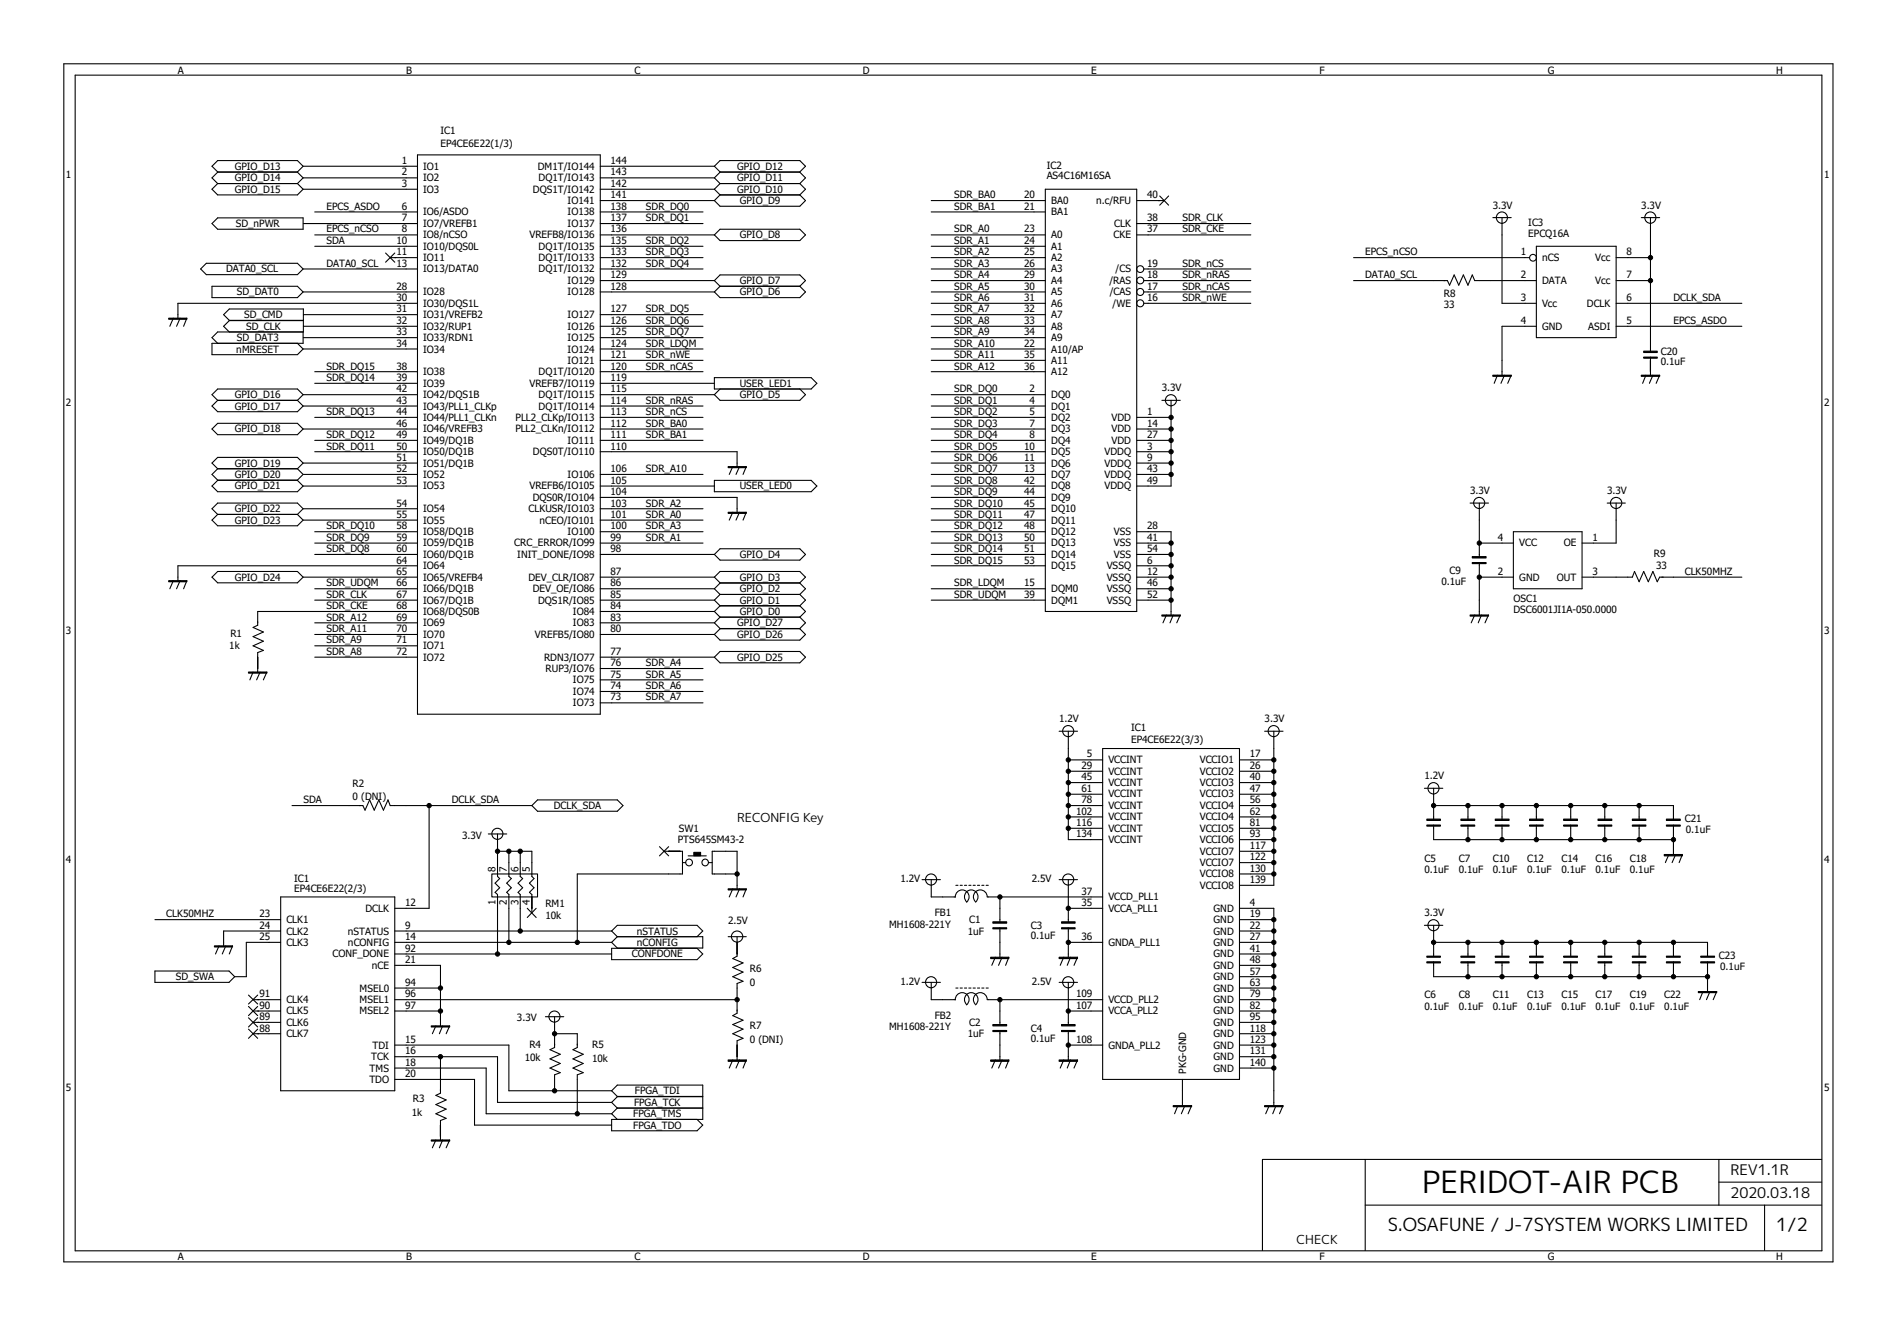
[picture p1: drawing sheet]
<svg xmlns="http://www.w3.org/2000/svg" width="297mm" height="210mm" viewBox="0 0 297 210" stroke-linecap="round" stroke-linejoin="round" font-family="sans-serif">
<g fill="none" stroke="#000" stroke-width=".17">
<path d="M10 10h277v187.6h-277zM11.8 11.8h273.4v184.1h-273.4zM33.2 35l.9-.9h13.4v1.8h-13.4zM33.2 26l.9-.9h12.5l.9 .9-.9 .9h-12.5zM34.1 28.7l-.9 .9 .9 .9h12.5l.9-.9-.9-.9M34.1 28.7h12.5M34.1 28.7l-.9-.8 .9-.9h12.5l.9 .9-.9 .8M47.5 26h17.9M47.5 27.9h17.9M47.5 29.6h17.9M47.5 35h17.9M49.3 33.2h16.1"/>
<path d="M49.3 36.8h16.1M49.3 38.6h16.1M60.4 39.6l1.4 1.5M61.8 39.6l-1.4 1.5M65.4 24.3h28.6v87.5h-28.6zM94 31.4h17.8M94 26h17.8M94 27.9h17.8M94 29.6h17.8M94 33.2h16.1M94 36.8h17.8M94 35h16.1"/>
<path d="M94 38.6h16.1M111.8 29.6l.9 .9M111.8 27.9l.9-.9h12.5l.9 .9-.9 .8M111.8 27.9l.9 .8M111.8 26l.9-.9h12.5l.9 .9-.9 .9h-12.5zM112.7 35.9h12.5l.9 .9-.9 .9h-12.5l-.9-.9zM112.7 30.5l-.9 .9M112.7 30.5h12.5M112.7 28.7l-.9 .9M112.7 28.7h12.5M125.2 30.5l.9 .9-.9 .9h-12.5l-.9-.9M125.2 28.7l.9 .9-.9 .9"/>
<path d="M145.8 31.4h17.9M145.8 33.2h17.9M145.8 36.8h17.9M145.8 38.6h17.9M163.7 29.6h14.3v66.2h-14.3zM178 31.4h4.3M178 36.8h17.8M178 35h17.8M181.6 30.7l1.4 1.4M183 30.7l-1.4 1.4M233.7 34.1h2.9M235.2 34.1v13.4h5.3"/>
<path d="M240.5 38.6h12.5v14.3h-12.5zM257 34.1h2.8M258.4 34.1v20.9M27.1 49.8l-.5 1.3M28.2 49.8l-.6 1.3M29.3 49.8l-.6 1.3M31.4 42.1l.9-.9h14.3l.9 .9-.9 .9h-14.3zM33.2 44.8h13.4l.9 .9-.9 .9h-13.4zM35 49.3l.9-.9h11.6v1.8h-11.6zM35.9 52l-.9-.9 .9-.9h11.6v1.8h-13.4l-.9 .9 .9 .9M47.5 52v1.8h-14.3v1.7h13.4l.9-.8-.9-.9M47.5 42.1h17.9"/>
<path d="M47.5 49.3h17.9M47.5 54.7h17.9M47.5 45.7h17.9M47.5 51.1h17.9M47.5 52.9h17.9M49.3 58.2h16.1M61.1 40.3h4.3M65.4 47.5h-37.5v2.3M94 40.3h16.1M94 42.1h16.1M94 49.3h16.1M94 54.7h16.1"/>
<path d="M94 45.7h17.8M94 58.2h16.1M94 43.9h17.8M94 51.1h16.1M94 52.9h16.1M94 56.4h16.1M111.8 59.1h15.2l.9 .9-.9 .9h-15.2zM111.8 43.9l.9-.8h12.5l.9 .8-.9 .9M111.8 43.9l.9 .9M112.7 44.8l-.9 .9M112.7 44.8h12.5M125.2 44.8l.9 .9-.9 .9h-12.5l-.9-.9"/>
<path d="M145.8 40.3h17.9M145.8 42.1h17.9M145.8 49.3h17.9M145.8 54.7h17.9M145.8 45.7h17.9M145.8 58.2h17.9M145.8 43.9h17.9M145.8 47.5h17.9M145.8 51.1h17.9M145.8 52.9h17.9M145.8 56.4h17.9M179.1 42.1h16.7"/>
<path d="M179.1 45.7h16.7M179.1 43.9h16.7M179.1 47.5h16.7M211.9 40.3h27.6M211.9 43.9h14.7l.3 .8 .8-1.6 .7 1.6 .7-1.6 .7 1.6 .7-1.6 .4 .8h9.6M234.4 58.8l-.5 1.2M235.5 58.8l-.5 1.2M236.6 58.8l-.5 1.2M240.5 51.1h-5.3v7.7M253 40.3h5.4M253 43.9h5.4M253 47.5h19.7"/>
<path d="M253 51.1h19.7M257.7 58.8l-.5 1.2M258.4 55.9v2.9M258.8 58.8l-.6 1.2M259.8 58.8l-.5 1.2M33.2 67.2l.9-.9h12.5l.9 .9-.9 .9h-12.5zM34.1 62.7h12.5M34.1 62.7l-.9-.9 .9-.9h12.5l.9 .9-.9 .9M34.1 62.7l-.9 .9 .9 .9h12.5l.9-.9-.9-.9M34.1 73.4l-.9-.9 .9-.9h12.5l.9 .9-.9 .9M34.1 73.4h12.5M34.1 73.4l-.9 .9 .9 .9h12.5l.9-.9-.9-.9"/>
<path d="M34.1 75.2h12.5l.9 .9-.9 .9h-12.5l-.9-.9zM47.5 63.6h17.9M47.5 67.2h17.9M47.5 74.3h17.9M47.5 76.1h17.9M47.5 72.5h17.9M47.5 61.8h17.9M47.5 79.7h17.9M49.3 60h16.1M49.3 65.4h16.1M49.3 69h16.1M49.3 70.7h16.1"/>
<path d="M94 70.7h21.4v2.4M94 77.9h21.4v2.3M94 60h17.8M94 63.6h16.1M94 65.4h16.1M94 67.2h16.1M94 74.3h16.1M94 76.1h17.8M94 69h16.1M94 61.8h17.8M94 79.7h16.1M111.8 75.2h15.2l.9 .9-.9 .9h-15.2z"/>
<path d="M112.7 60.9l-.9 .9M114.7 73.1l-.5 1.2M115.8 73.1l-.6 1.2M116.8 73.1l-.5 1.2M125.2 60.9l.9 .9-.9 .9h-12.5l-.9-.9M145.8 63.6h17.9M145.8 65.4h17.9M145.8 67.2h17.9M145.8 74.3h17.9M145.8 76.1h17.9M145.8 69h17.9M145.8 70.7h17.9"/>
<path d="M145.8 72.5h17.9M145.8 61.8h17.9M145.8 79.7h17.9M145.8 77.9h17.9M178 65.4h5.3M178 67.2h5.3M178 74.3h5.3M178 69h5.3M178 70.7h5.3M178 72.5h5.3M181.9 62.7h2.9M183.3 62.7v13.4h-5.3"/>
<path d="M230.2 78.8h2.8M231.6 78.8v8.4M251.6 78.8h2.9M253 78.8v6.2h-5.3M27.1 90.9l-.5 1.3M28.2 90.9l-.6 1.3M29.3 90.9l-.6 1.3M34.1 80.6l-.9-.9 .9-.9h12.5l.9 .9-.9 .9M34.1 80.6l-.9 .8 .9 .9h12.5l.9-.9-.9-.8M34.1 89.5h12.5l.9 .9-.9 .9h-12.5l-.9-.9zM34.1 80.6h12.5M47.5 90.4h17.9"/>
<path d="M47.5 81.4h17.9M49.3 99.4h16.1M49.3 97.5h16.1M49.3 94h16.1M49.3 92.2h16.1M49.3 86.8h16.1M49.3 85h16.1M49.3 83.3h16.1M65.4 88.6h-37.5v2.3M65.4 95.8h-25.1v2.1l-.7 .4 1.6 .7-1.6 .7 1.6 .7-1.6 .7 1.6 .8-.9 .3v3M94 99.4h17.8M94 97.5h17.8"/>
<path d="M94 95.8h17.8M94 94h17.8M94 92.2h17.8M94 90.4h17.8M94 86.8h17.8M94 85h16.1M94 83.3h16.1M94 81.4h16.1M111.8 95.8l.9 .8M111.8 94l.9 .9M111.8 92.2l.9-.9h12.5l.9 .9-.9 .9M111.8 92.2l.9 .9"/>
<path d="M112.7 85.9h12.5l.9 .9-.9 .9h-12.5l-.9-.9zM112.7 96.6l-.9 .9M112.7 96.6h12.5M112.7 94.9l-.9 .9M112.7 94.9h12.5M112.7 93.1l-.9 .9M112.7 93.1h12.5M112.7 89.5h12.5l.9 .9-.9 .9h-12.5l-.9-.9zM112.7 98.5h12.5l.9 .9-.9 .8h-12.5l-.9-.8zM114.7 80.2l-.5 1.2M115.8 80.2l-.6 1.2M116.8 80.2l-.5 1.2"/>
<path d="M125.2 96.6l.9 .9-.9 .9h-12.5l-.9-.9M125.2 94.9l.9 .9-.9 .8M125.2 93.1l.9 .9-.9 .9M145.8 94h17.9M145.8 92.2h17.9M145.8 86.8h17.9M145.8 85h17.9M145.8 83.3h17.9M145.8 81.4h17.9M145.8 88.6h17.9M178 83.3h5.3v13M178 94h5.3"/>
<path d="M178 92.2h5.3M178 90.4h5.3M178 86.8h5.3M178 85h5.3M178 88.6h5.3M182.6 96.3l-.5 1.2M183.7 96.3l-.5 1.2M184.8 96.3l-.6 1.2M230.9 96.3l-.6 1.2M231.6 88.1v8.2M231.6 90.4h5.3M231.6 85h5.3"/>
<path d="M231.9 96.3l-.5 1.2M233 96.3l-.5 1.2M236.9 83.3h10.8v8.9h-10.8zM247.7 90.4h7.9l.3-.9 .7 1.6 .7-1.6 .8 1.6 .7-1.6 .7 1.6 .3-.7h12.9M39.6 105.2l-.5 1.3M40.7 105.2l-.5 1.3M41.8 105.2l-.6 1.3M49.3 102.9h16.1M49.3 101.1h16.1M94 110.1h16.1M94 108.3h16.1M94 106.5h16.1"/>
<path d="M94 104.7h16.1M94 102.9h17.8M112.7 102h12.5l.9 .9-.9 .9h-12.5l-.9-.9zM165.8 114.5h2.9M167.3 114.5v17h5.3M167.3 119h5.3M172.6 117.2h21.5v51.8h-21.5zM194.1 119h5.3M198 114.5h2.9M199.4 114.5v24.1h-5.3M45.7 126.2h11.1l.3 .7 .8-1.6 .7 1.6 .7-1.6 .7 1.6 .7-1.6 .4 .9h22.2M67.2 126.2v16h-5.4"/>
<path d="M76.5 130.6h2.8M77 136.9h7.2v3.6h-7.2zM77.9 133.3h5.4v3.9l.3 .4-.7 .7 .7 .7-.7 .7 .4 .4v2.9M77.9 130.6v6.6l.3 .4-.7 .7 .7 .7-.7 .7 .4 .4v9.3M79.7 133.3v3.9l.4 .4-.8 .7 .8 .7-.8 .7 .4 .4v7.5M81.4 133.3v3.9l.4 .4-.7 .7 .7 .7-.7 .7 .3 .4v5.7M84.2 125.3h12.4l.9 .9-.9 .8h-12.4l-.9-.8zM103.3 132.6l1.4 1.4M104 133.3h2.8v3.6h-16.4v10.7M104.7 132.6l-1.4 1.4M106.8 135.1h.6M107.7 134h2.9"/>
<path d="M111 135.1h.5M114.7 139.2l-.5 1.3M115.4 136.9h-3.9v-3.6h3.9v5.9M115.8 139.2l-.6 1.3M116.8 139.2l-.5 1.3M144.4 137.8h2.8M145.8 137.8v2.7h3.8M165.8 137.8h2.9M167.3 137.8v6.6M167.3 120.8h5.3M167.3 122.6h5.3M167.3 124.4h5.3"/>
<path d="M167.3 126.2h5.3M167.3 127.9h5.3M167.3 129.7h5.3M194.1 120.8h5.3M194.1 122.6h5.3M194.1 124.4h5.3M194.1 126.2h5.3M194.1 127.9h5.3M194.1 129.7h5.3M194.1 131.5h5.3M194.1 133.3h5.3M194.1 135.1h5.3"/>
<path d="M194.1 136.9h5.3M223 123.4h2.9M224.5 123.4v4.9M224.5 129.2v2.3h37.5M224.5 126.2h37.5v2.1M229.8 126.2v2.1M229.8 129.2v2.3M235.2 126.2v2.1M235.2 129.2v2.3M240.5 126.2v2.1M240.5 129.2v2.3M245.9 126.2v2.1"/>
<path d="M245.9 129.2v2.3M251.2 126.2v2.1M251.2 129.2v2.3M256.6 126.2v2.1M256.6 129.2v2.3M261.3 133.8l-.6 1.3M262 129.2v4.6M262.3 133.8l-.5 1.3M263.4 133.8l-.5 1.3M24.3 152.1h11.6l.8 .9-.8 .8h-11.6zM24.3 144h19.6M34.3 148.1l-.6 1.3"/>
<path d="M35.3 148.1l-.5 1.3M36.4 148.1l-.5 1.3M38.9 155.8l1.4 1.4M38.9 157.6l1.4 1.4M38.9 159.4l1.4 1.4M39.6 158.3h4.3M39.6 156.5h4.3M40.3 155.8l-1.4 1.4M40.3 157.6l-1.4 1.4M40.3 159.4l-1.4 1.4M43.9 140.5h17.9v30.3h-17.9zM43.9 147.6h-5.3v5.4h-1.8"/>
<path d="M43.9 145.8h-8.9v2.3M61.8 158.3h7.2M61.8 156.5h53.6M61.8 154.7h7.2M61.8 151.2h7.2v9.5M61.8 149.4h34M61.8 147.6h34M61.8 145.8h34M82.5 142.2l1.4 1.5M83.9 142.2l-1.4 1.5M85.4 159.2h2.9M86.8 159.2v4.8l-.7 .4 1.6 .7-1.6 .7 1.6 .7-1.6 .8 1.6 .7-.9 .3v2.5"/>
<path d="M95.8 145.8l.8-.9h12.5l.9 .9-.9 .9M95.8 148.5h13.3l.9 .9-.9 .9h-13.3zM95.8 145.8l.8 .9M96.6 146.7h13.4v1.8h-13.4l-.8-.9M96.6 146.7l-.8 .9M114 146.7h2.8M115.4 146.7v3l-.7 .4 1.6 .7-1.6 .7 1.6 .7-1.6 .8 1.6 .7-.9 .3v4.7l-.7 .3 1.6 .8-1.6 .6 1.6 .8-1.6 .7 1.6 .7-.9 .4v3M144.4 153.8h2.8M145.8 153.8v2.7h3.8M149.6 140.5a1.08 1.08 0 0 1 1.5-1 1.08 1.08 0 0 1 .2 1.8M149.6 156.6a1.08 1.08 0 0 1 1.5-1.1 1.08 1.08 0 0 1 .2 1.9M151.4 141.3a1.07 1.07 0 0 1-.1-1.6 1.07 1.07 0 0 1 1.6 0 1.07 1.07 0 0 1-.2 1.6"/>
<path d="M151.4 157.3a1.07 1.07 0 0 1-.1-1.5 1.07 1.07 0 0 1 1.6 0 1.07 1.07 0 0 1-.2 1.6M154.6 140.4a1.08 1.08 0 0 0-1.5-1 1.08 1.08 0 0 0-.4 1.8M154.6 156.5a1.08 1.08 0 0 0-1.5-1 1.08 1.08 0 0 0-.4 1.8M154.6 140.5h18M154.6 156.5h18M155.8 149.9l-.5 1.3M156.5 140.5v3.9M156.5 145.3v4.6M156.5 156.5v3.9M156.9 149.9l-.6 1.3M157.9 149.9l-.5 1.3M165.8 153.8h2.9"/>
<path d="M166.5 149.9l-.5 1.3M167.3 145.3v4.6M167.3 153.8v6.6M167.3 142.2h5.3M167.3 158.3h5.3M167.3 147.6h5.3M167.6 149.9l-.5 1.3M168.7 149.9l-.6 1.3M194.1 142.2h5.3v30.9M194.1 144h5.3M194.1 158.3h5.3M194.1 156.5h5.3"/>
<path d="M194.1 154.7h5.3M194.1 153h5.3M194.1 151.2h5.3M194.1 149.4h5.3M194.1 147.6h5.3M194.1 145.8h5.3M223 144.9h2.9M224.5 144.9v4.8M224.5 150.6v2.4h42.8M224.5 147.6h42.8v2.1M229.8 147.6v2.1M229.8 150.6v2.4"/>
<path d="M235.2 147.6v2.1M235.2 150.6v2.4M240.5 147.6v2.1M240.5 150.6v2.4M245.9 147.6v2.1M245.9 150.6v2.4M251.2 147.6v2.1M251.2 150.6v2.4M256.6 147.6v2.1M256.6 150.6v2.4M262 147.6v2.1M262 150.6v2.4"/>
<path d="M266.6 155.3l-.5 1.2M267.3 150.6v4.7M267.7 155.3l-.5 1.2M268.8 155.3l-.6 1.2M38.9 161.2l1.4 1.4M39.6 161.9h4.3M39.6 160.1h4.3M40.3 161.2l-1.4 1.4M61.8 167.3h14.3v7.1h19.7M61.8 165.5h16.1v7.1h17.9M61.8 163.7h17.9v7.1h16.1M61.8 169h12.5v7.2h21.5"/>
<path d="M68.2 178.5l-.5 1.2M68.2 160.7l-.5 1.2M69 165.5v5.7l-.8 .3 1.6 .8-1.6 .7 1.6 .7-1.6 .7 1.6 .7-.8 .4v3M69.3 178.5l-.5 1.2M69.3 160.7l-.5 1.2M70.4 178.5l-.6 1.2M70.4 160.7l-.6 1.2M86.8 161.9h3.6v2.1l-.7 .4 1.6 .7-1.6 .7 1.6 .7-1.6 .8 1.6 .7-.9 .3v6.1M95.8 172.6l.8-.9h13.4v3.6h-14.2v1.8h13.3l.9-.9-.9-.9M95.8 174.4l.8 .9M95.8 172.6l.8 .9M96.6 169.9h13.4v1.8h-13.4l-.8-.9z"/>
<path d="M96.6 173.5l-.8 .9M96.6 173.5h13.4M114.7 166l-.5 1.3M115.8 166l-.6 1.3M116.8 166l-.5 1.3M155.8 166l-.5 1.3M156.5 161.4v4.6M156.9 166l-.6 1.3M157.9 166l-.5 1.3M166.5 166l-.5 1.3M167.3 161.4v4.6M167.3 163.7h5.3"/>
<path d="M167.6 166l-.5 1.3M168.7 166l-.6 1.3M184.4 173.1l-.5 1.3M185.1 169v4.1M185.5 173.1l-.5 1.3M186.6 173.1l-.6 1.3M194.1 167.3h5.3M194.1 165.5h5.3M194.1 163.7h5.3M194.1 161.9h5.3M194.1 160.1h5.3M198.7 173.1l-.5 1.3"/>
<path d="M199.8 173.1l-.5 1.3M200.9 173.1l-.6 1.3M213.7 181.6v14.2M213.7 188.7h71.5M269.1 181.6v7.1M269.1 185.1h16.1M276.3 188.7v7.1M285.2 181.6h-87.5v14.2"/>
<circle cx="235.1" cy="34.1" r=".88"/>
<circle cx="258.4" cy="34.1" r=".88"/>
<circle cx="178.5" cy="47.5" r=".55"/>
<circle cx="178.5" cy="45.7" r=".55"/>
<circle cx="178.5" cy="43.9" r=".54"/>
<circle cx="178.5" cy="42.1" r=".54"/>
<circle cx="240" cy="40.4" r=".53"/>
<circle cx="183.3" cy="62.7" r=".87"/>
<circle cx="231.6" cy="78.8" r=".87"/>
<circle cx="253" cy="78.8" r=".88"/>
<circle cx="167.2" cy="114.5" r=".87"/>
<circle cx="199.4" cy="114.5" r=".87"/>
<circle cx="77.9" cy="130.6" r=".87"/>
<circle cx="107.9" cy="135.1" r=".53"/>
<circle cx="110.4" cy="135.1" r=".52"/>
<circle cx="145.8" cy="137.7" r=".87"/>
<circle cx="167.2" cy="137.7" r=".87"/>
<circle cx="224.4" cy="123.4" r=".88"/>
<circle cx="86.8" cy="159.2" r=".87"/>
<circle cx="115.4" cy="146.7" r=".88"/>
<circle cx="145.8" cy="153.8" r=".87"/>
<circle cx="167.2" cy="153.8" r=".87"/>
<circle cx="224.4" cy="144.9" r=".87"/>
</g>
<g fill="#000" stroke="#000" stroke-width=".17">
<path d="M26.4 49.8h2.9v.2h-2.9zM233.7 58.8h2.9v.1h-2.9zM257 58.8h2.8v.1h-2.8zM257.3 55h2.2v.2h-2.2zM257.3 55.9h2.2v.2h-2.2zM114 73.1h2.8v.1h-2.8zM26.4 90.9h2.9v.2h-2.9zM114 80.2h2.8v.2h-2.8zM181.9 96.3h2.9v.2h-2.9zM230.2 96.3h2.8v.2h-2.8zM230.5 87.2h2.2v.2h-2.2zM230.5 88.1h2.2v.2h-2.2z"/>
<path d="M38.9 105.2h2.9v.2h-2.9zM108.6 133.5h1.1v.5h-1.1zM114 139.2h2.8v.2h-2.8zM223.4 128.3h2.1v.2h-2.1zM223.4 129.2h2.1v.2h-2.1zM228.7 128.3h2.2v.2h-2.2zM228.7 129.2h2.2v.2h-2.2zM234.1 128.3h2.2v.2h-2.2zM234.1 129.2h2.2v.2h-2.2zM239.5 128.3h2.1v.2h-2.1zM239.5 129.2h2.1v.2h-2.1zM244.8 128.3h2.2v.2h-2.2z"/>
<path d="M244.8 129.2h2.2v.2h-2.2zM250.2 128.3h2.1v.2h-2.1zM250.2 129.2h2.1v.2h-2.1zM255.6 128.3h2.1v.2h-2.1zM255.6 129.2h2.1v.2h-2.1zM260.6 133.8h2.8v.2h-2.8zM260.9 128.3h2.2v.2h-2.2zM260.9 129.2h2.2v.2h-2.2zM33.6 148.1h2.8v.2h-2.8zM155.1 149.9h2.8v.2h-2.8zM155.4 144.4h2.2v.2h-2.2zM155.4 145.3h2.2v.2h-2.2z"/>
<path d="M165.8 149.9h2.9v.2h-2.9zM166.2 144.4h2.1v.2h-2.1zM166.2 145.3h2.1v.2h-2.1zM223.4 149.7h2.1v.2h-2.1zM223.4 150.6h2.1v.2h-2.1zM228.7 149.7h2.2v.2h-2.2zM228.7 150.6h2.2v.2h-2.2zM234.1 149.7h2.2v.2h-2.2zM234.1 150.6h2.2v.2h-2.2zM239.5 149.7h2.1v.2h-2.1zM239.5 150.6h2.1v.2h-2.1zM244.8 149.7h2.2v.2h-2.2z"/>
<path d="M244.8 150.6h2.2v.2h-2.2zM250.2 149.7h2.1v.2h-2.1zM250.2 150.6h2.1v.2h-2.1zM255.6 149.7h2.1v.2h-2.1zM255.6 150.6h2.1v.2h-2.1zM260.9 149.7h2.2v.2h-2.2zM260.9 150.6h2.2v.2h-2.2zM265.9 155.3h2.9v.1h-2.9zM266.3 149.7h2.1v.2h-2.1zM266.3 150.6h2.1v.2h-2.1zM67.5 178.5h2.9v.2h-2.9zM67.5 160.7h2.9v.1h-2.9z"/>
<path d="M114 166h2.8v.2h-2.8zM155.1 166h2.8v.2h-2.8zM155.4 160.4h2.2v.3h-2.2zM155.4 161.4h2.2v.1h-2.2zM165.8 166h2.9v.2h-2.9zM166.2 160.4h2.1v.3h-2.1zM166.2 161.4h2.1v.1h-2.1zM183.7 173.1h2.9v.2h-2.9zM198 173.1h2.9v.2h-2.9z"/>
</g>
<path d="M154.7 138.6h-5.3M154.7 154.7h-5.3" fill="none" stroke="#000" stroke-width=".17" stroke-dasharray=".3 .3"/>
<g fill="#000" stroke="#000" stroke-width=".16">
<circle cx="258.4" cy="40.3" r=".34"/>
<circle cx="258.4" cy="43.9" r=".34"/>
<circle cx="183.3" cy="69" r=".34"/>
<circle cx="183.3" cy="70.7" r=".34"/>
<circle cx="183.3" cy="67.2" r=".34"/>
<circle cx="183.3" cy="74.3" r=".34"/>
<circle cx="183.3" cy="72.5" r=".34"/>
<circle cx="183.3" cy="65.4" r=".34"/>
<circle cx="183.3" cy="92.2" r=".34"/>
<circle cx="183.3" cy="85" r=".34"/>
<circle cx="183.3" cy="90.4" r=".34"/>
<circle cx="183.3" cy="94" r=".34"/>
<circle cx="183.3" cy="88.6" r=".34"/>
<circle cx="183.3" cy="86.8" r=".34"/>
<circle cx="231.6" cy="90.4" r=".34"/>
<circle cx="231.6" cy="85" r=".34"/>
<circle cx="167.3" cy="119" r=".34"/>
<circle cx="199.4" cy="119" r=".34"/>
<circle cx="67.2" cy="126.2" r=".34"/>
<circle cx="77.9" cy="133.3" r=".34"/>
<circle cx="79.7" cy="133.3" r=".34"/>
<circle cx="81.4" cy="133.3" r=".34"/>
<circle cx="115.4" cy="136.9" r=".34"/>
<circle cx="167.3" cy="120.8" r=".34"/>
<circle cx="167.3" cy="124.4" r=".34"/>
<circle cx="167.3" cy="127.9" r=".34"/>
<circle cx="167.3" cy="129.7" r=".34"/>
<circle cx="167.3" cy="122.6" r=".34"/>
<circle cx="167.3" cy="126.2" r=".34"/>
<circle cx="199.4" cy="131.5" r=".34"/>
<circle cx="199.4" cy="120.8" r=".34"/>
<circle cx="199.4" cy="135.1" r=".34"/>
<circle cx="199.4" cy="129.7" r=".34"/>
<circle cx="199.4" cy="127.9" r=".34"/>
<circle cx="199.4" cy="136.9" r=".34"/>
<circle cx="199.4" cy="126.2" r=".34"/>
<circle cx="199.4" cy="133.3" r=".34"/>
<circle cx="199.4" cy="122.6" r=".34"/>
<circle cx="199.4" cy="124.4" r=".34"/>
<circle cx="224.5" cy="126.2" r=".34"/>
<circle cx="229.8" cy="131.5" r=".34"/>
<circle cx="229.8" cy="126.2" r=".34"/>
<circle cx="235.2" cy="131.5" r=".34"/>
<circle cx="235.2" cy="126.2" r=".34"/>
<circle cx="240.5" cy="131.5" r=".34"/>
<circle cx="240.5" cy="126.2" r=".34"/>
<circle cx="245.9" cy="131.5" r=".34"/>
<circle cx="245.9" cy="126.2" r=".34"/>
<circle cx="251.2" cy="131.5" r=".34"/>
<circle cx="251.2" cy="126.2" r=".34"/>
<circle cx="256.6" cy="131.5" r=".34"/>
<circle cx="256.6" cy="126.2" r=".34"/>
<circle cx="262" cy="131.5" r=".34"/>
<circle cx="69" cy="158.3" r=".34"/>
<circle cx="69" cy="154.7" r=".34"/>
<circle cx="77.9" cy="149.4" r=".34"/>
<circle cx="79.7" cy="147.6" r=".34"/>
<circle cx="81.4" cy="145.8" r=".34"/>
<circle cx="90.4" cy="147.6" r=".34"/>
<circle cx="115.4" cy="156.5" r=".34"/>
<circle cx="156.5" cy="156.5" r=".34"/>
<circle cx="156.5" cy="140.5" r=".34"/>
<circle cx="167.3" cy="147.6" r=".34"/>
<circle cx="167.3" cy="158.3" r=".34"/>
<circle cx="167.3" cy="142.2" r=".34"/>
<circle cx="199.4" cy="151.2" r=".34"/>
<circle cx="199.4" cy="156.5" r=".34"/>
<circle cx="199.4" cy="158.3" r=".34"/>
<circle cx="199.4" cy="145.8" r=".34"/>
<circle cx="199.4" cy="149.4" r=".34"/>
<circle cx="199.4" cy="144" r=".34"/>
<circle cx="199.4" cy="147.6" r=".34"/>
<circle cx="199.4" cy="153" r=".34"/>
<circle cx="199.4" cy="154.7" r=".34"/>
<circle cx="224.5" cy="147.6" r=".34"/>
<circle cx="229.8" cy="153" r=".34"/>
<circle cx="229.8" cy="147.6" r=".34"/>
<circle cx="235.2" cy="153" r=".34"/>
<circle cx="235.2" cy="147.6" r=".34"/>
<circle cx="240.5" cy="147.6" r=".34"/>
<circle cx="240.5" cy="153" r=".34"/>
<circle cx="245.9" cy="153" r=".34"/>
<circle cx="245.9" cy="147.6" r=".34"/>
<circle cx="251.2" cy="147.6" r=".34"/>
<circle cx="251.2" cy="153" r=".34"/>
<circle cx="256.6" cy="153" r=".34"/>
<circle cx="256.6" cy="147.6" r=".34"/>
<circle cx="262" cy="147.6" r=".34"/>
<circle cx="262" cy="153" r=".34"/>
<circle cx="267.3" cy="153" r=".34"/>
<circle cx="69" cy="165.5" r=".34"/>
<circle cx="86.8" cy="170.8" r=".34"/>
<circle cx="86.8" cy="161.9" r=".34"/>
<circle cx="90.4" cy="174.4" r=".34"/>
<circle cx="167.3" cy="163.7" r=".34"/>
<circle cx="199.4" cy="165.5" r=".34"/>
<circle cx="199.4" cy="163.7" r=".34"/>
<circle cx="199.4" cy="167.3" r=".34"/>
<circle cx="199.4" cy="161.9" r=".34"/>
<circle cx="199.4" cy="160.1" r=".34"/>
</g>
<text font-size="4.8" x="222.7" y="186.9">PERIDOT-AIR PCB</text>
<g font-size="2.8">
<text x="217.3" y="192.8">S.OSAFUNE / J-7SYSTEM WORKS LIMITED</text>
<text x="278.1" y="192.8">1/2</text>
</g>
<g font-size="2.3">
<text x="270.9" y="184.1">REV1.1R</text>
<text x="270.9" y="187.7">2020.03.18</text>
</g>
<g font-size="1.9">
<text x="115.4" y="128.7">RECONFIG Key</text>
<text x="203" y="194.9">CHECK</text>
</g>
<g font-size="1.6">
<text x="27.9" y="11.6">A</text>
<text x="63.6" y="11.6">B</text>
<text x="99.4" y="11.6">C</text>
<text x="135.1" y="11.6">D</text>
<text x="170.8" y="11.6">E</text>
<text x="206.6" y="11.6">F</text>
<text x="242.3" y="11.6">G</text>
<text x="278.1" y="11.6">H</text>
<text x="69" y="23">EP4CE6E22(1/3)</text>
<text x="69" y="21">IC1</text>
<text x="10.3" y="27.9">1</text>
<text x="36.7" y="26.6">GPIO_D13</text>
<text x="36.7" y="28.4">GPIO_D14</text>
<text x="62.9" y="25.7">1</text>
<text x="62.9" y="27.5">2</text>
<text x="62.9" y="29.3">3</text>
<text x="66.3" y="26.6">IO1</text>
<text x="66.3" y="28.4">IO2</text>
<text x="84.2" y="26.6">DM1T/IO144</text>
<text x="84.3" y="28.4">DQ1T/IO143</text>
<text x="95.6" y="25.7">144</text>
<text x="95.6" y="27.5">143</text>
<text x="95.6" y="29.3">142</text>
<text x="115.4" y="28.4">GPIO_D11</text>
<text x="115.4" y="26.6">GPIO_D12</text>
<text x="163.9" y="28">AS4C16M16SA</text>
<text x="163.9" y="26.4">IC2</text>
<text x="285.6" y="27.9">1</text>
<text x="36.7" y="30.2">GPIO_D15</text>
<text x="36.9" y="35.5">SD_nPWR</text>
<text x="51.1" y="32.9">EPCS_ASDO</text>
<text x="62.9" y="32.9">6</text>
<text x="62.9" y="34.6">7</text>
<text x="66.3" y="30.2">IO3</text>
<text x="66.3" y="33.7">IO6/ASDO</text>
<text x="66.3" y="35.5">IO7/VREFB1</text>
<text x="83.4" y="30.2">DQS1T/IO142</text>
<text x="88.9" y="32">IO141</text>
<text x="88.9" y="33.7">IO138</text>
<text x="88.9" y="35.5">IO137</text>
<text x="95.6" y="31.1">141</text>
<text x="95.6" y="32.9">138</text>
<text x="95.6" y="34.6">137</text>
<text x="101.1" y="32.9">SDR_DQ0</text>
<text x="101.1" y="34.6">SDR_DQ1</text>
<text x="115.4" y="30.2">GPIO_D10</text>
<text x="115.8" y="32">GPIO_D9</text>
<text x="149.4" y="31.1">SDR_BA0</text>
<text x="149.4" y="32.9">SDR_BA1</text>
<text x="160.4" y="31.1">20</text>
<text x="160.4" y="32.9">21</text>
<text x="164.6" y="32">BA0</text>
<text x="164.6" y="33.7">BA1</text>
<text x="171.6" y="32">n.c/RFU</text>
<text x="174.5" y="35.5">CLK</text>
<text x="179.6" y="34.6">38</text>
<text x="179.6" y="31.1">40</text>
<text x="185.1" y="34.6">SDR_CLK</text>
<text x="233.7" y="32.7">3.3V</text>
<text x="239.3" y="35.3">IC3</text>
<text x="257" y="32.7">3.3V</text>
<text x="51.1" y="36.4">EPCS_nCSO</text>
<text x="51.1" y="38.2">SDA</text>
<text x="51.1" y="41.8">DATA0_SCL</text>
<text x="62.1" y="40">11</text>
<text x="62.1" y="41.8">13</text>
<text x="62.1" y="38.2">10</text>
<text x="62.9" y="36.4">8</text>
<text x="66.3" y="37.3">IO8/nCSO</text>
<text x="66.3" y="40.9">IO11</text>
<text x="66.3" y="39.1">IO10/DQS0L</text>
<text x="82.9" y="37.3">VREFB8/IO136</text>
<text x="84.3" y="39.1">DQ1T/IO135</text>
<text x="84.3" y="40.9">DQ1T/IO133</text>
<text x="95.6" y="36.4">136</text>
<text x="95.6" y="38.2">135</text>
<text x="95.6" y="40">133</text>
<text x="95.6" y="41.8">132</text>
<text x="101.1" y="41.8">SDR_DQ4</text>
<text x="101.1" y="40">SDR_DQ3</text>
<text x="101.1" y="38.2">SDR_DQ2</text>
<text x="115.8" y="37.3">GPIO_D8</text>
<text x="149.4" y="36.4">SDR_A0</text>
<text x="149.4" y="38.2">SDR_A1</text>
<text x="149.4" y="40">SDR_A2</text>
<text x="149.4" y="41.8">SDR_A3</text>
<text x="160.4" y="41.8">26</text>
<text x="160.4" y="40">25</text>
<text x="160.4" y="38.2">24</text>
<text x="160.4" y="36.4">23</text>
<text x="164.6" y="40.9">A2</text>
<text x="164.6" y="39.1">A1</text>
<text x="164.6" y="37.3">A0</text>
<text x="174.3" y="37.3">CKE</text>
<text x="179.6" y="41.8">19</text>
<text x="179.6" y="36.4">37</text>
<text x="185.1" y="36.4">SDR_CKE</text>
<text x="185.1" y="41.8">SDR_nCS</text>
<text x="213.7" y="40">EPCS_nCSO</text>
<text x="238.1" y="40">1</text>
<text x="239.3" y="37.1">EPCQ16A</text>
<text x="241.4" y="40.9">nCS</text>
<text x="249.8" y="40.9">Vcc</text>
<text x="254.6" y="40">8</text>
<text x="35.4" y="42.7">DATA0_SCL</text>
<text x="37.1" y="46.3">SD_DAT0</text>
<text x="62.1" y="45.3">28</text>
<text x="62.1" y="47.2">30</text>
<text x="66.3" y="42.7">IO13/DATA0</text>
<text x="66.3" y="46.3">IO28</text>
<text x="84.3" y="42.7">DQ1T/IO132</text>
<text x="88.9" y="44.4">IO129</text>
<text x="88.9" y="46.3">IO128</text>
<text x="95.6" y="43.6">129</text>
<text x="95.6" y="45.3">128</text>
<text x="115.8" y="46.3">GPIO_D6</text>
<text x="115.8" y="44.4">GPIO_D7</text>
<text x="149.4" y="43.6">SDR_A4</text>
<text x="149.4" y="45.3">SDR_A5</text>
<text x="149.4" y="47.2">SDR_A6</text>
<text x="160.4" y="47.2">31</text>
<text x="160.4" y="45.3">30</text>
<text x="160.4" y="43.6">29</text>
<text x="164.6" y="46.3">A5</text>
<text x="164.6" y="44.4">A4</text>
<text x="164.6" y="42.7">A3</text>
<text x="173.7" y="44.4">/RAS</text>
<text x="173.7" y="46.3">/CAS</text>
<text x="174.7" y="42.7">/CS</text>
<text x="179.6" y="47.2">16</text>
<text x="179.6" y="45.3">17</text>
<text x="179.6" y="43.6">18</text>
<text x="185.1" y="45.3">SDR_nCAS</text>
<text x="185.1" y="43.6">SDR_nRAS</text>
<text x="185.1" y="47.2">SDR_nWE</text>
<text x="213.7" y="43.6">DATA0_SCL</text>
<text x="226.1" y="46.4">R8</text>
<text x="238.1" y="43.6">2</text>
<text x="238.1" y="47.2">3</text>
<text x="241.4" y="44.4">DATA</text>
<text x="249.8" y="44.4">Vcc</text>
<text x="254.6" y="47.2">6</text>
<text x="254.6" y="43.6">7</text>
<text x="262" y="47.2">DCLK_SDA</text>
<text x="37.1" y="53.4">SD_DAT3</text>
<text x="38.2" y="49.8">SD_CMD</text>
<text x="38.5" y="51.6">SD_CLK</text>
<text x="62.1" y="48.9">31</text>
<text x="62.1" y="50.7">32</text>
<text x="62.1" y="52.5">33</text>
<text x="66.3" y="49.8">IO31/VREFB2</text>
<text x="66.3" y="48">IO30/DQS1L</text>
<text x="66.3" y="51.6">IO32/RUP1</text>
<text x="66.3" y="53.4">IO33/RDN1</text>
<text x="88.9" y="53.4">IO125</text>
<text x="88.9" y="51.6">IO126</text>
<text x="88.9" y="49.8">IO127</text>
<text x="95.6" y="52.5">125</text>
<text x="95.6" y="50.7">126</text>
<text x="95.6" y="48.9">127</text>
<text x="101.1" y="52.5">SDR_DQ7</text>
<text x="101.1" y="50.7">SDR_DQ6</text>
<text x="101.1" y="48.9">SDR_DQ5</text>
<text x="149.4" y="48.9">SDR_A7</text>
<text x="149.4" y="50.7">SDR_A8</text>
<text x="149.4" y="52.5">SDR_A9</text>
<text x="160.4" y="52.5">34</text>
<text x="160.4" y="50.7">33</text>
<text x="160.4" y="48.9">32</text>
<text x="164.6" y="53.4">A9</text>
<text x="164.6" y="51.6">A8</text>
<text x="164.6" y="49.8">A7</text>
<text x="164.6" y="48">A6</text>
<text x="174.2" y="48">/WE</text>
<text x="226.1" y="48.2">33</text>
<text x="238.1" y="50.7">4</text>
<text x="241.4" y="48">Vcc</text>
<text x="241.4" y="51.6">GND</text>
<text x="248.5" y="48">DCLK</text>
<text x="248.7" y="51.6">ASDI</text>
<text x="254.6" y="50.7">5</text>
<text x="262" y="50.7">EPCS_ASDO</text>
<text x="37" y="55.2">nMRESET</text>
<text x="51.1" y="57.9">SDR_DQ15</text>
<text x="51.1" y="59.6">SDR_DQ14</text>
<text x="62.1" y="54.3">34</text>
<text x="62.1" y="57.9">38</text>
<text x="62.1" y="59.6">39</text>
<text x="66.3" y="55.2">IO34</text>
<text x="66.3" y="58.8">IO38</text>
<text x="84.3" y="58.8">DQ1T/IO120</text>
<text x="88.9" y="57">IO121</text>
<text x="88.9" y="55.2">IO124</text>
<text x="95.6" y="59.6">119</text>
<text x="95.6" y="57.9">120</text>
<text x="95.6" y="56.1">121</text>
<text x="95.6" y="54.3">124</text>
<text x="101.1" y="57.9">SDR_nCAS</text>
<text x="101.1" y="56.1">SDR_nWE</text>
<text x="101.1" y="54.3">SDR_LDQM</text>
<text x="149.4" y="54.3">SDR_A10</text>
<text x="149.4" y="56.1">SDR_A11</text>
<text x="149.4" y="57.9">SDR_A12</text>
<text x="160.4" y="56.1">35</text>
<text x="160.4" y="54.3">22</text>
<text x="160.4" y="57.9">36</text>
<text x="164.6" y="57">A11</text>
<text x="164.6" y="55.2">A10/AP</text>
<text x="164.6" y="58.8">A12</text>
<text x="260" y="57.2">0.1uF</text>
<text x="260" y="55.5">C20</text>
<text x="10.3" y="63.6">2</text>
<text x="36.7" y="62.4">GPIO_D16</text>
<text x="36.7" y="64.1">GPIO_D17</text>
<text x="51.1" y="65">SDR_DQ13</text>
<text x="62.1" y="63.2">43</text>
<text x="62.1" y="65">44</text>
<text x="62.1" y="61.4">42</text>
<text x="66.3" y="60.5">IO39</text>
<text x="66.3" y="64.1">IO43/PLL1_CLKp</text>
<text x="66.3" y="65.9">IO44/PLL1_CLKn</text>
<text x="66.3" y="62.4">IO42/DQS1B</text>
<text x="80.7" y="65.9">PLL2_CLKp/IO113</text>
<text x="82.9" y="60.5">VREFB7/IO119</text>
<text x="84.3" y="64.1">DQ1T/IO114</text>
<text x="84.3" y="62.4">DQ1T/IO115</text>
<text x="95.6" y="65">113</text>
<text x="95.6" y="63.2">114</text>
<text x="95.6" y="61.4">115</text>
<text x="101.1" y="65">SDR_nCS</text>
<text x="101.1" y="63.2">SDR_nRAS</text>
<text x="115.8" y="62.4">GPIO_D5</text>
<text x="115.8" y="60.5">USER_LED1</text>
<text x="149.4" y="61.4">SDR_DQ0</text>
<text x="149.4" y="63.2">SDR_DQ1</text>
<text x="149.4" y="65">SDR_DQ2</text>
<text x="161.2" y="65">5</text>
<text x="161.2" y="63.2">4</text>
<text x="161.2" y="61.4">2</text>
<text x="164.6" y="65.9">DQ2</text>
<text x="164.6" y="64.1">DQ1</text>
<text x="164.6" y="62.4">DQ0</text>
<text x="174" y="65.9">VDD</text>
<text x="179.6" y="65">1</text>
<text x="181.9" y="61.3">3.3V</text>
<text x="285.6" y="63.6">2</text>
<text x="36.7" y="67.7">GPIO_D18</text>
<text x="51.1" y="68.6">SDR_DQ12</text>
<text x="51.1" y="70.4">SDR_DQ11</text>
<text x="62.1" y="66.8">46</text>
<text x="62.1" y="68.6">49</text>
<text x="62.1" y="70.4">50</text>
<text x="66.3" y="67.7">IO46/VREFB3</text>
<text x="66.3" y="69.5">IO49/DQ1B</text>
<text x="66.3" y="71.3">IO50/DQ1B</text>
<text x="80.7" y="67.7">PLL2_CLKn/IO112</text>
<text x="83.4" y="71.3">DQS0T/IO110</text>
<text x="88.9" y="69.5">IO111</text>
<text x="95.6" y="70.4">110</text>
<text x="95.6" y="68.6">111</text>
<text x="95.6" y="66.8">112</text>
<text x="101.1" y="68.6">SDR_BA1</text>
<text x="101.1" y="66.8">SDR_BA0</text>
<text x="149.4" y="66.8">SDR_DQ3</text>
<text x="149.4" y="68.6">SDR_DQ4</text>
<text x="149.4" y="70.4">SDR_DQ5</text>
<text x="160.4" y="70.4">10</text>
<text x="161.2" y="68.6">8</text>
<text x="161.2" y="66.8">7</text>
<text x="164.6" y="71.3">DQ5</text>
<text x="164.6" y="69.5">DQ4</text>
<text x="164.6" y="67.7">DQ3</text>
<text x="172.9" y="71.3">VDDQ</text>
<text x="174" y="67.7">VDD</text>
<text x="174" y="69.5">VDD</text>
<text x="179.6" y="66.8">14</text>
<text x="179.6" y="68.6">27</text>
<text x="179.6" y="70.4">3</text>
<text x="36.7" y="73.1">GPIO_D19</text>
<text x="36.7" y="74.8">GPIO_D20</text>
<text x="36.7" y="76.6">GPIO_D21</text>
<text x="62.1" y="74">52</text>
<text x="62.1" y="75.7">53</text>
<text x="62.1" y="72.2">51</text>
<text x="66.3" y="74.8">IO52</text>
<text x="66.3" y="76.6">IO53</text>
<text x="66.3" y="73.1">IO51/DQ1B</text>
<text x="82.9" y="76.6">VREFB6/IO105</text>
<text x="88.9" y="74.8">IO106</text>
<text x="95.6" y="77.5">104</text>
<text x="95.6" y="75.7">105</text>
<text x="95.6" y="74">106</text>
<text x="101.1" y="74">SDR_A10</text>
<text x="115.8" y="76.6">USER_LED0</text>
<text x="149.4" y="72.2">SDR_DQ6</text>
<text x="149.4" y="74">SDR_DQ7</text>
<text x="149.4" y="75.7">SDR_DQ8</text>
<text x="149.4" y="77.5">SDR_DQ9</text>
<text x="160.4" y="77.5">44</text>
<text x="160.4" y="75.7">42</text>
<text x="160.4" y="74">13</text>
<text x="160.4" y="72.2">11</text>
<text x="164.6" y="76.6">DQ8</text>
<text x="164.6" y="74.8">DQ7</text>
<text x="164.6" y="73.1">DQ6</text>
<text x="172.9" y="73.1">VDDQ</text>
<text x="172.9" y="74.8">VDDQ</text>
<text x="172.9" y="76.6">VDDQ</text>
<text x="179.6" y="72.2">9</text>
<text x="179.6" y="74">43</text>
<text x="179.6" y="75.7">49</text>
<text x="230.2" y="77.3">3.3V</text>
<text x="251.6" y="77.3">3.3V</text>
<text x="36.7" y="80.2">GPIO_D22</text>
<text x="36.7" y="82">GPIO_D23</text>
<text x="51.1" y="82.9">SDR_DQ10</text>
<text x="62.1" y="82.9">58</text>
<text x="62.1" y="81.1">55</text>
<text x="62.1" y="79.3">54</text>
<text x="66.3" y="83.8">IO58/DQ1B</text>
<text x="66.3" y="82">IO55</text>
<text x="66.3" y="80.2">IO54</text>
<text x="82.8" y="80.2">CLKUSR/IO103</text>
<text x="83.4" y="78.4">DQS0R/IO104</text>
<text x="84.5" y="82">nCEO/IO101</text>
<text x="88.9" y="83.8">IO100</text>
<text x="95.6" y="82.9">100</text>
<text x="95.6" y="81.1">101</text>
<text x="95.6" y="79.3">103</text>
<text x="101.1" y="79.3">SDR_A2</text>
<text x="101.1" y="81.1">SDR_A0</text>
<text x="101.1" y="82.9">SDR_A3</text>
<text x="149.4" y="79.3">SDR_DQ10</text>
<text x="149.4" y="81.1">SDR_DQ11</text>
<text x="149.4" y="82.9">SDR_DQ12</text>
<text x="160.4" y="82.9">48</text>
<text x="160.4" y="81.1">47</text>
<text x="160.4" y="79.3">45</text>
<text x="164.6" y="83.8">DQ12</text>
<text x="164.6" y="82">DQ11</text>
<text x="164.6" y="80.2">DQ10</text>
<text x="164.6" y="78.4">DQ9</text>
<text x="174.4" y="83.8">VSS</text>
<text x="179.6" y="82.9">28</text>
<text x="51.1" y="84.7">SDR_DQ9</text>
<text x="51.1" y="86.5">SDR_DQ8</text>
<text x="62.1" y="88.3">64</text>
<text x="62.1" y="86.5">60</text>
<text x="62.1" y="84.7">59</text>
<text x="66.3" y="89.2">IO64</text>
<text x="66.3" y="87.4">IO60/DQ1B</text>
<text x="66.3" y="85.6">IO59/DQ1B</text>
<text x="80.5" y="85.6">CRC_ERROR/IO99</text>
<text x="81" y="87.4">INIT_DONE/IO98</text>
<text x="95.6" y="86.5">98</text>
<text x="95.6" y="84.7">99</text>
<text x="101.1" y="84.7">SDR_A1</text>
<text x="115.8" y="87.4">GPIO_D4</text>
<text x="149.4" y="84.7">SDR_DQ13</text>
<text x="149.4" y="86.5">SDR_DQ14</text>
<text x="149.4" y="88.3">SDR_DQ15</text>
<text x="160.4" y="88.3">53</text>
<text x="160.4" y="86.5">51</text>
<text x="160.4" y="84.7">50</text>
<text x="164.6" y="89.2">DQ15</text>
<text x="164.6" y="87.4">DQ14</text>
<text x="164.6" y="85.6">DQ13</text>
<text x="173.3" y="89.2">VSSQ</text>
<text x="174.4" y="87.4">VSS</text>
<text x="174.4" y="85.6">VSS</text>
<text x="179.6" y="88.3">6</text>
<text x="179.6" y="86.5">54</text>
<text x="179.6" y="84.7">41</text>
<text x="226.9" y="89.9">C9</text>
<text x="234.5" y="84.7">4</text>
<text x="237.9" y="85.6">VCC</text>
<text x="244.8" y="85.6">OE</text>
<text x="249.3" y="84.7">1</text>
<text x="259" y="87.2">R9</text>
<text x="259.3" y="89.2">33</text>
<text x="36.7" y="90.9">GPIO_D24</text>
<text x="51.1" y="95.4">SDR_CKE</text>
<text x="51.1" y="93.6">SDR_CLK</text>
<text x="51.1" y="91.8">SDR_UDQM</text>
<text x="62.1" y="95.4">68</text>
<text x="62.1" y="93.6">67</text>
<text x="62.1" y="91.8">66</text>
<text x="62.1" y="90">65</text>
<text x="66.3" y="94.5">IO67/DQ1B</text>
<text x="66.3" y="92.7">IO66/DQ1B</text>
<text x="66.3" y="90.9">IO65/VREFB4</text>
<text x="82.7" y="90.9">DEV_CLR/IO87</text>
<text x="83.4" y="92.7">DEV_OE/IO86</text>
<text x="84.2" y="94.5">DQS1R/IO85</text>
<text x="95.6" y="95.4">84</text>
<text x="95.6" y="93.6">85</text>
<text x="95.6" y="91.8">86</text>
<text x="95.6" y="90">87</text>
<text x="115.8" y="94.5">GPIO_D1</text>
<text x="115.8" y="92.7">GPIO_D2</text>
<text x="115.8" y="90.9">GPIO_D3</text>
<text x="149.4" y="91.8">SDR_LDQM</text>
<text x="149.4" y="93.6">SDR_UDQM</text>
<text x="160.4" y="93.6">39</text>
<text x="160.4" y="91.8">15</text>
<text x="164.6" y="94.5">DQM1</text>
<text x="164.6" y="92.7">DQM0</text>
<text x="173.3" y="94.5">VSSQ</text>
<text x="173.3" y="92.7">VSSQ</text>
<text x="173.3" y="90.9">VSSQ</text>
<text x="179.6" y="93.6">52</text>
<text x="179.6" y="91.8">46</text>
<text x="179.6" y="90">12</text>
<text x="225.7" y="91.7">0.1uF</text>
<text x="234.5" y="90">2</text>
<text x="236.9" y="95.9">DSC6001JI1A-050.0000</text>
<text x="236.9" y="94.3">OSC1</text>
<text x="237.9" y="90.9">GND</text>
<text x="243.8" y="90.9">OUT</text>
<text x="249.3" y="90">3</text>
<text x="263.8" y="90">CLK50MHZ</text>
<text x="10.3" y="99.4">3</text>
<text x="35.9" y="101.6">1k</text>
<text x="36.1" y="99.7">R1</text>
<text x="51.1" y="97.2">SDR_A12</text>
<text x="51.1" y="99">SDR_A11</text>
<text x="51.1" y="100.8">SDR_A9</text>
<text x="62.1" y="100.8">71</text>
<text x="62.1" y="99">70</text>
<text x="62.1" y="97.2">69</text>
<text x="66.3" y="101.6">IO71</text>
<text x="66.3" y="99.9">IO70</text>
<text x="66.3" y="98.1">IO69</text>
<text x="66.3" y="96.3">IO68/DQS0B</text>
<text x="83.7" y="99.9">VREFB5/IO80</text>
<text x="89.7" y="98.1">IO83</text>
<text x="89.7" y="96.3">IO84</text>
<text x="95.6" y="99">80</text>
<text x="95.6" y="97.2">83</text>
<text x="115.4" y="98.1">GPIO_D27</text>
<text x="115.4" y="99.9">GPIO_D26</text>
<text x="115.8" y="96.3">GPIO_D0</text>
<text x="285.6" y="99.4">3</text>
<text x="51.1" y="102.5">SDR_A8</text>
<text x="62.1" y="102.5">72</text>
<text x="66.3" y="103.5">IO72</text>
<text x="85.2" y="103.5">RDN3/IO77</text>
<text x="85.4" y="105.2">RUP3/IO76</text>
<text x="89.7" y="107">IO75</text>
<text x="95.6" y="107.9">74</text>
<text x="95.6" y="106.1">75</text>
<text x="95.6" y="104.4">76</text>
<text x="95.6" y="102.5">77</text>
<text x="101.1" y="107.9">SDR_A6</text>
<text x="101.1" y="106.1">SDR_A5</text>
<text x="101.1" y="104.4">SDR_A4</text>
<text x="115.4" y="103.5">GPIO_D25</text>
<text x="89.7" y="110.6">IO73</text>
<text x="89.7" y="108.8">IO74</text>
<text x="95.6" y="109.7">73</text>
<text x="101.1" y="109.7">SDR_A7</text>
<text x="165.8" y="113.1">1.2V</text>
<text x="198" y="113.1">3.3V</text>
<text x="170.2" y="118.6">5</text>
<text x="173.5" y="119.5">VCCINT</text>
<text x="177.1" y="116.3">EP4CE6E22(3/3)</text>
<text x="177.1" y="114.5">IC1</text>
<text x="187.8" y="119.5">VCCIO1</text>
<text x="195.7" y="118.6">17</text>
<text x="47.5" y="125.8">SDA</text>
<text x="55.2" y="125.3">0 (DNI)</text>
<text x="55.2" y="123.3">R2</text>
<text x="70.7" y="125.8">DCLK_SDA</text>
<text x="169.3" y="120.4">29</text>
<text x="169.3" y="122.2">45</text>
<text x="169.3" y="124">61</text>
<text x="169.3" y="125.8">78</text>
<text x="173.5" y="121.3">VCCINT</text>
<text x="173.5" y="123.1">VCCINT</text>
<text x="173.5" y="124.9">VCCINT</text>
<text x="187.8" y="121.3">VCCIO2</text>
<text x="187.8" y="123.1">VCCIO3</text>
<text x="187.8" y="124.9">VCCIO3</text>
<text x="195.7" y="120.4">26</text>
<text x="195.7" y="122.2">40</text>
<text x="195.7" y="124">47</text>
<text x="195.7" y="125.8">56</text>
<text x="223" y="122">1.2V</text>
<text x="72.3" y="131.3">3.3V</text>
<text x="86.7" y="126.7">DCLK_SDA</text>
<text x="106.3" y="130.3">SW1</text>
<text x="168.5" y="127.6">102</text>
<text x="168.5" y="129.4">116</text>
<text x="168.5" y="131.1">134</text>
<text x="173.5" y="126.7">VCCINT</text>
<text x="173.5" y="128.5">VCCINT</text>
<text x="173.5" y="130.3">VCCINT</text>
<text x="187.8" y="126.7">VCCIO4</text>
<text x="187.8" y="128.5">VCCIO4</text>
<text x="187.8" y="130.3">VCCIO5</text>
<text x="195.7" y="127.6">62</text>
<text x="195.7" y="129.4">81</text>
<text x="195.7" y="131.1">93</text>
<text x="263.8" y="128.7">C21</text>
<text x="263.9" y="130.4">0.1uF</text>
<text x="10.3" y="135.1">4</text>
<text x="77.6" y="136.5" transform="rotate(-90 77.6 136.5)">8</text>
<text x="79.4" y="136.5" transform="rotate(-90 79.4 136.5)">7</text>
<text x="81.2" y="136.5" transform="rotate(-90 81.2 136.5)">6</text>
<text x="82.9" y="136.5" transform="rotate(-90 82.9 136.5)">5</text>
<text x="106.1" y="132">PTS645SM43-2</text>
<text x="173.5" y="132">VCCINT</text>
<text x="187.8" y="132">VCCIO6</text>
<text x="187.8" y="133.8">VCCIO7</text>
<text x="187.8" y="135.6">VCCIO7</text>
<text x="187.8" y="137.4">VCCIO8</text>
<text x="195.7" y="132.9">117</text>
<text x="195.7" y="134.7">122</text>
<text x="195.7" y="136.5">130</text>
<text x="223" y="136.7">0.1uF</text>
<text x="223" y="134.9">C5</text>
<text x="228.4" y="136.7">0.1uF</text>
<text x="228.4" y="134.9">C7</text>
<text x="233.7" y="136.7">0.1uF</text>
<text x="233.7" y="134.9">C10</text>
<text x="239.1" y="136.7">0.1uF</text>
<text x="239.1" y="134.9">C12</text>
<text x="244.5" y="136.7">0.1uF</text>
<text x="244.5" y="134.9">C14</text>
<text x="249.8" y="136.7">0.1uF</text>
<text x="249.8" y="134.9">C16</text>
<text x="255.2" y="136.7">0.1uF</text>
<text x="255.2" y="134.9">C18</text>
<text x="285.6" y="135.1">4</text>
<text x="26" y="143.7">CLK50MHZ</text>
<text x="40.6" y="143.7">23</text>
<text x="46.1" y="139.7">EP4CE6E22(2/3)</text>
<text x="46.1" y="138.1">IC1</text>
<text x="57.2" y="142.7">DCLK</text>
<text x="63.4" y="141.9">12</text>
<text x="77.6" y="141.6" transform="rotate(-90 77.6 141.6)">1</text>
<text x="79.4" y="141.6" transform="rotate(-90 79.4 141.6)">2</text>
<text x="81.2" y="141.6" transform="rotate(-90 81.2 141.6)">3</text>
<text x="82.9" y="141.6" transform="rotate(-90 82.9 141.6)">4</text>
<text x="85.4" y="143.8">10k</text>
<text x="85.4" y="142.1">RM1</text>
<text x="141" y="138.1">1.2V</text>
<text x="146.3" y="143.5">FB1</text>
<text x="161.5" y="138.1">2.5V</text>
<text x="169.3" y="141.9">35</text>
<text x="169.3" y="140.1">37</text>
<text x="173.5" y="142.7">VCCA_PLL1</text>
<text x="173.5" y="141">VCCD_PLL1</text>
<text x="187.8" y="139.2">VCCIO8</text>
<text x="190" y="142.7">GND</text>
<text x="195.7" y="138.3">139</text>
<text x="195.7" y="143.7">19</text>
<text x="195.7" y="141.9">4</text>
<text x="223" y="143.5">3.3V</text>
<text x="40.6" y="145.5">24</text>
<text x="40.6" y="147.2">25</text>
<text x="44.8" y="144.6">CLK1</text>
<text x="44.8" y="146.3">CLK2</text>
<text x="44.8" y="148.1">CLK3</text>
<text x="52.1" y="149.9">CONF_DONE</text>
<text x="54.4" y="146.3">nSTATUS</text>
<text x="54.5" y="148.1">nCONFIG</text>
<text x="63.4" y="149">92</text>
<text x="63.4" y="147.2">14</text>
<text x="63.4" y="145.5">9</text>
<text x="98.9" y="149.9">CONFDONE</text>
<text x="99.7" y="148.1">nCONFIG</text>
<text x="99.7" y="146.3">nSTATUS</text>
<text x="114" y="144.7">2.5V</text>
<text x="139.2" y="145.3">MH1608-221Y</text>
<text x="151.5" y="146.3">1uF</text>
<text x="151.7" y="144.6">C1</text>
<text x="161.4" y="147.1">0.1uF</text>
<text x="161.4" y="145.5">C3</text>
<text x="169.3" y="147.2">36</text>
<text x="173.5" y="148.1">GNDA_PLL1</text>
<text x="190" y="144.6">GND</text>
<text x="190" y="149.9">GND</text>
<text x="190" y="148.1">GND</text>
<text x="190" y="146.3">GND</text>
<text x="195.7" y="149">41</text>
<text x="195.7" y="147.2">27</text>
<text x="195.7" y="145.5">22</text>
<text x="27.5" y="153.5">SD_SWA</text>
<text x="56.3" y="155.3">MSEL0</text>
<text x="58.2" y="151.7">nCE</text>
<text x="63.4" y="150.8">21</text>
<text x="63.4" y="154.4">94</text>
<text x="117.4" y="154.4">0</text>
<text x="117.4" y="152.2">R6</text>
<text x="141" y="154.2">1.2V</text>
<text x="161.5" y="154.2">2.5V</text>
<text x="190" y="155.3">GND</text>
<text x="190" y="153.5">GND</text>
<text x="190" y="151.7">GND</text>
<text x="195.7" y="154.4">63</text>
<text x="195.7" y="152.6">57</text>
<text x="195.7" y="150.8">48</text>
<text x="269.1" y="150.1">C23</text>
<text x="269.3" y="151.9">0.1uF</text>
<text x="40.6" y="161.5">88</text>
<text x="40.6" y="159.8">89</text>
<text x="40.6" y="157.9">90</text>
<text x="40.6" y="156.2">91</text>
<text x="44.8" y="160.7">CLK6</text>
<text x="44.8" y="158.8">CLK5</text>
<text x="44.8" y="157.1">CLK4</text>
<text x="56.3" y="157.1">MSEL1</text>
<text x="56.3" y="158.8">MSEL2</text>
<text x="63.4" y="156.2">96</text>
<text x="63.4" y="157.9">97</text>
<text x="80.9" y="159.9">3.3V</text>
<text x="117.4" y="161.2">R7</text>
<text x="139.2" y="161.4">MH1608-221Y</text>
<text x="146.3" y="159.6">FB2</text>
<text x="151.7" y="160.7">C2</text>
<text x="161.4" y="161.5">C4</text>
<text x="168.5" y="157.9">107</text>
<text x="168.5" y="156.2">109</text>
<text x="173.5" y="158.8">VCCA_PLL2</text>
<text x="173.5" y="157.1">VCCD_PLL2</text>
<text x="190" y="160.7">GND</text>
<text x="190" y="158.8">GND</text>
<text x="190" y="157.1">GND</text>
<text x="195.7" y="161.5">118</text>
<text x="195.7" y="159.8">95</text>
<text x="195.7" y="157.9">82</text>
<text x="195.7" y="156.2">79</text>
<text x="223" y="158.2">0.1uF</text>
<text x="223" y="156.3">C6</text>
<text x="228.4" y="158.2">0.1uF</text>
<text x="228.4" y="156.3">C8</text>
<text x="233.7" y="158.2">0.1uF</text>
<text x="233.7" y="156.3">C11</text>
<text x="239.1" y="158.2">0.1uF</text>
<text x="239.1" y="156.3">C13</text>
<text x="244.5" y="158.2">0.1uF</text>
<text x="244.5" y="156.3">C15</text>
<text x="249.8" y="158.2">0.1uF</text>
<text x="249.8" y="156.3">C17</text>
<text x="255.2" y="158.2">0.1uF</text>
<text x="255.2" y="156.3">C19</text>
<text x="260.6" y="158.2">0.1uF</text>
<text x="260.6" y="156.3">C22</text>
<text x="44.8" y="162.4">CLK7</text>
<text x="57.9" y="167.8">TMS</text>
<text x="58.1" y="166">TCK</text>
<text x="58.3" y="164.2">TDI</text>
<text x="63.4" y="163.3">15</text>
<text x="63.4" y="165.1">16</text>
<text x="63.4" y="166.9">18</text>
<text x="82.2" y="166.2">10k</text>
<text x="82.9" y="164">R4</text>
<text x="92.7" y="166.4">10k</text>
<text x="92.7" y="164">R5</text>
<text x="117.4" y="163.3">0 (DNI)</text>
<text x="151.5" y="162.4">1uF</text>
<text x="161.4" y="163.2">0.1uF</text>
<text x="168.5" y="163.3">108</text>
<text x="173.5" y="164.2">GNDA_PLL2</text>
<text x="190" y="167.8">GND</text>
<text x="190" y="166">GND</text>
<text x="190" y="164.2">GND</text>
<text x="190" y="162.4">GND</text>
<text x="195.7" y="166.9">140</text>
<text x="195.7" y="165.1">131</text>
<text x="195.7" y="163.3">123</text>
<text x="10.3" y="170.8">5</text>
<text x="57.8" y="169.6">TDO</text>
<text x="63.4" y="168.7">20</text>
<text x="64.6" y="172.6">R3</text>
<text x="99.3" y="173.1">FPGA_TCK</text>
<text x="99.4" y="171.4">FPGA_TDI</text>
<text x="185.7" y="168.1" transform="rotate(-90 185.7 168.1)">PKG-GND</text>
<text x="285.6" y="170.8">5</text>
<text x="64.5" y="174.8">1k</text>
<text x="99.1" y="174.9">FPGA_TMS</text>
<text x="99.1" y="176.7">FPGA_TDO</text>
<text x="27.9" y="197.3">A</text>
<text x="63.6" y="197.3">B</text>
<text x="99.4" y="197.3">C</text>
<text x="135.1" y="197.3">D</text>
<text x="170.8" y="197.3">E</text>
<text x="206.6" y="197.3">F</text>
<text x="242.3" y="197.3">G</text>
<text x="278.1" y="197.3">H</text>
</g>
</svg>
